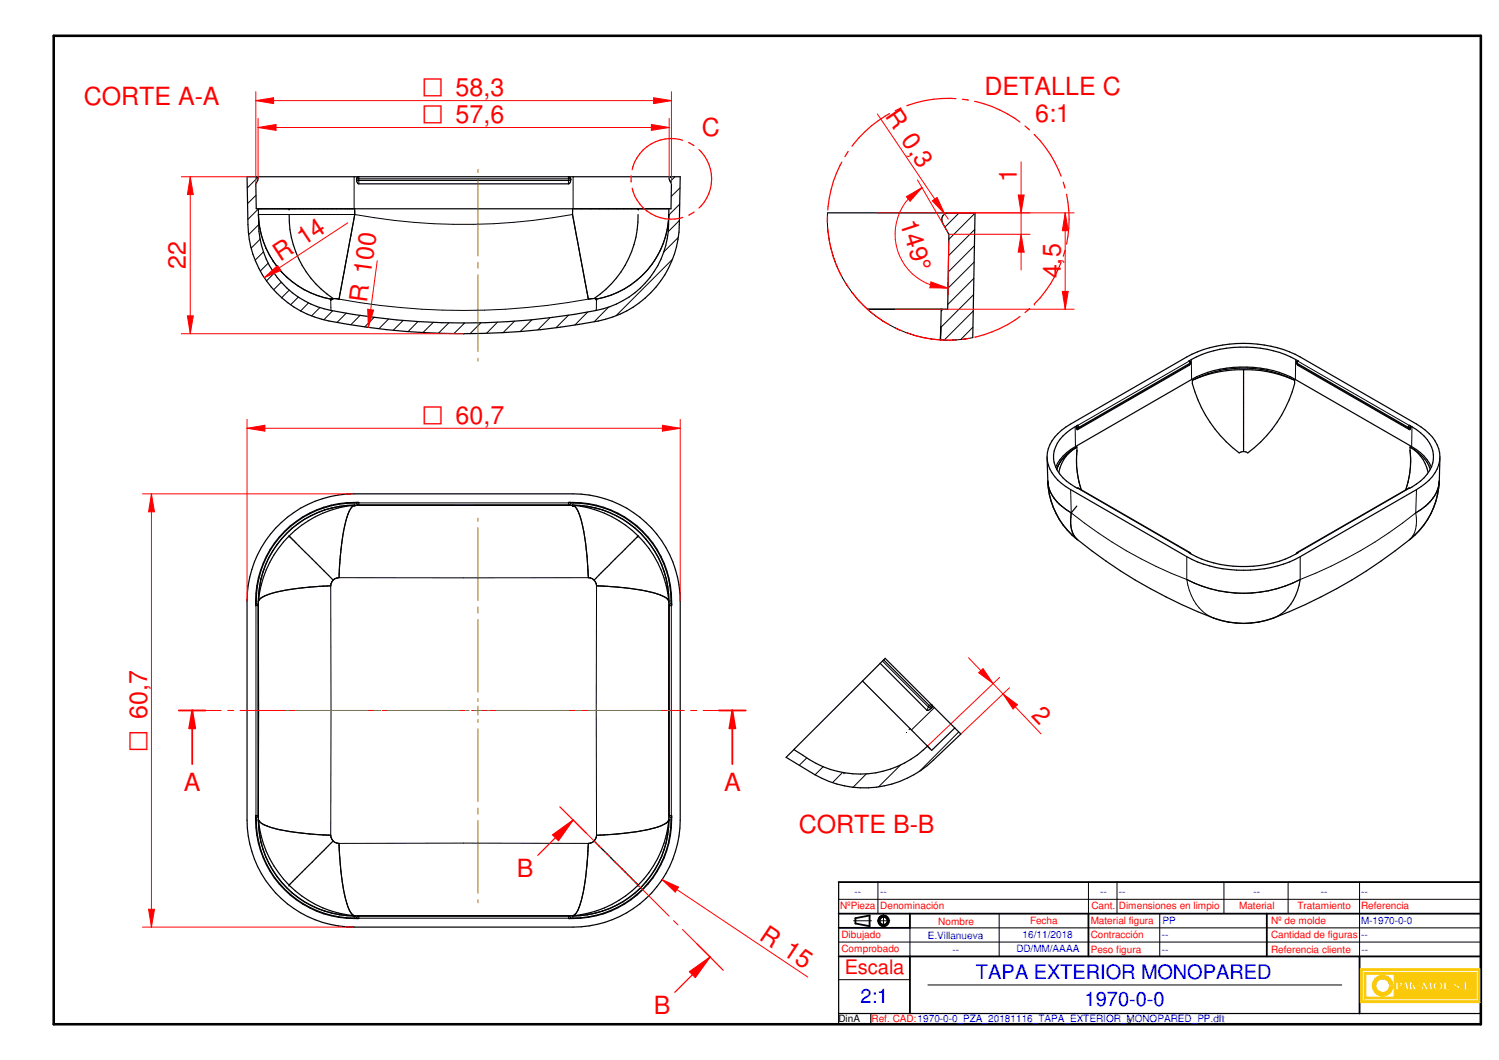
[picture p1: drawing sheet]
<svg xmlns="http://www.w3.org/2000/svg" width="420mm" height="297mm" viewBox="0 0 420 297" stroke-linecap="round" stroke-linejoin="round" font-family="sans-serif">
<path d="M15.1 10h400v277h-400z" fill="none" stroke="#000" stroke-width=".72"/>
<g fill="none" stroke="#000" stroke-width=".51">
<path d="M235.1 256h180M239.8 257.3v1.5M243.7 256.5v3M355.1 256v12M235.1 268h180M235.1 260h19.9M381.1 268v16"/>
<circle cx="247.7" cy="258" r="1.51"/>
<circle cx="247.7" cy="258.1" r="1.12"/>
</g>
<path d="M235.1 247.2v39.8h180v-39.8M235.1 284h180M244.1 284v3" fill="none" stroke="#000" stroke-width=".34"/>
<g fill="none" stroke="#000" stroke-width=".28">
<path d="M235.1 252h180M239.3 258h5M245.9 258h3.5M246.1 247.2v8.8M247.6 256.3v3.5M280.1 256v12M313.1 247.2v8.8M325.1 256v12M343.1 247.2v8.8M361 247.2v8.8M381.1 247.2v20.8M235.1 274.5h19.9"/>
<path d="M235.1 264h180M255 260v8M260.1 276h116"/>
</g>
<g fill="#faca0a">
<path d="M381.3 271.5v9.5h33.5v-9.5zM381.8 272h32.5v8.5h-32.5z" fill-rule="evenodd"/>
<path d="M382.3 272.5v7.5h31.5v-7.5zM409.2 277.1a.3 .3 0 0 1 .6 0 .3 .3 0 0 1-.6 0zM410.4 275.2h.6v2h.9v.2h-1.5zM412.1 277.1a.3 .3 0 0 1 .6 0 .3 .3 0 0 1-.6 0zM382.9 273h7.9v6.4h-7.9zM391.2 275.2h1.3a.67 .67 0 0 1 .5 .8 .67 .67 0 0 1-.8 .5h-.3v.9h-.7zM393.7 275.2h.6l.6 2.2h-.7l-.1-.5h-.7l-.1 .5h-.2zM395.1 275.2h.7v.9l.7-.9h.3l-.5 .6 .8 1.6h-.7l-.6-1v1h-.7zM397.2 276.1h.8v.3h-.8zM398.9 275.2h.3l.8 1.4 .8-1.4h.4l.3 2.2h-.7l-.1-1.4-.7 1.4h-.3l-.7-1.3-.1 1.3h-.5zM402 275.5a1.32 1.32 0 0 1 1.8-.2 1.32 1.32 0 0 1 .3 1.8 1.32 1.32 0 0 1-1.8 .2 1.32 1.32 0 0 1-.3-1.8zM404.7 275.2h.6v2h.9v.2h-1.5zM407.6 275.4a.77 .77 0 0 1 .8-.3 .77 .77 0 0 1 .6 .7h-.3a.4 .4 0 0 0-.3-.5 .4 .4 0 0 0-.5 .4l.4 .2a.79 .79 0 0 1 .7 .8 .79 .79 0 0 1-.8 .8 .79 .79 0 0 1-.8-.9h.3v.4a.37 .37 0 0 0 .6 .2 .37 .37 0 0 0 .1-.5 .95 .95 0 0 1-.8-1.3z" fill-rule="evenodd"/>
</g>
<g fill="none" stroke="#faca0a" stroke-width=".28">
<path d="M391.2 275.2h1.3a.63 .63 0 0 1 .6 .5 .63 .63 0 0 1-.5 .7l-.7 .1v.9h-.7zM393.7 275.2h.6l.6 2.2h-.7l-.1-.5h-.7l-.1 .5h-.2zM395.1 275.2h.7v.9l.7-.9h.3l-.5 .6 .8 1.6h-.7l-.6-1v1h-.7zM398.9 275.2h.3l.8 1.4 .8-1.4h.4l.3 2.2h-.7l-.1-1.4-.7 1.4h-.3l-.7-1.3-.1 1.3h-.5zM402 275.5a1.32 1.32 0 0 1 1.8-.2 1.32 1.32 0 0 1 .3 1.8 1.32 1.32 0 0 1-1.8 .2 1.32 1.32 0 0 1-.3-1.8zM407.7 276.8h.1M408.2 277.2l-.5-.2v-.4h-.3a.82 .82 0 0 0 .5 .8 .82 .82 0 0 0 .9-.2M408.2 277.2h.1M408.2 275.1a.79 .79 0 0 0-.7 .9 .79 .79 0 0 0 .9 .7l.2 .2M408.3 275.1h.1M408.3 275.1l.5 .2 .2 .4M408.3 275.9h.1"/>
<path d="M408.3 275.9a.74 .74 0 0 1 .7 .5 .74 .74 0 0 1-.2 .8M408.6 276.9h.1M408.6 276.9l-.4 .3M408.8 277.2h.1M409 275.8h.1M409 275.8h-.3a.4 .4 0 0 0-.3-.5 .4 .4 0 0 0-.5 .4l.4 .2"/>
</g>
<path d="M385.6 274.1a2.95 2.95 0 0 1 3-.6 2.95 2.95 0 0 1 1.9 2.6h-1a1.91 1.91 0 0 0-2.9-1.5 1.91 1.91 0 0 0 0 3.2 1.91 1.91 0 0 0 2.9-1.4h1a2.91 2.91 0 0 1-4.2 2.4 2.91 2.91 0 0 1-.7-4.7z" fill-rule="evenodd" fill="#faca0a"/>
<path d="M385.3 274.3a2.93 2.93 0 0 1 3.2-.8 2.93 2.93 0 0 1 2 2.6h-1a1.91 1.91 0 0 0-2.9-1.5 1.91 1.91 0 0 0 0 3.2 1.91 1.91 0 0 0 2.9-1.4h1a2.91 2.91 0 0 1-4 2.5 2.91 2.91 0 0 1-1.2-4.6z" fill="none" stroke="#faca0a" stroke-width=".28"/>
<path d="M391.9 275.4a.45 .45 0 0 1 .5 .4 .45 .45 0 0 1-.5 .5z" fill-rule="evenodd" fill="#faca0a"/>
<path d="M391.9 275.4l.4 .1 .1 .3-.1 .3-.3 .2z" fill="none" stroke="#faca0a" stroke-width=".28"/>
<path d="M393.8 275.7l.3 1h-.6z" fill="#faca0a"/>
<path d="M393.8 275.7l.3 1h-.6z" fill="none" stroke="#faca0a" stroke-width=".28"/>
<path d="M402.6 275.6a.82 .82 0 0 1 1.1 .1 .82 .82 0 0 1-.1 1.2 .71 .71 0 0 1-1 .3 .71 .71 0 0 1-.3-1z" fill-rule="evenodd" fill="#faca0a"/>
<g fill="none" stroke="#faca0a" stroke-width=".28">
<path d="M381.3 271.5h33.5v9.5h-33.5zM381.8 272h32.5v8.5h-32.5zM382.3 272.5h31.5v7.5h-31.5zM382.9 273h7.9v6.4h-7.9zM397.2 276.1h.8v.3h-.8zM402.7 275.4a.91 .91 0 0 1 1 .9 .91 .91 0 0 1-.8 .9 1.09 1.09 0 0 1-.2-1.8zM404.7 275.2h.6v2h.9v.2h-1.5zM410.4 275.2h.6v2h.9v.2h-1.5z"/>
<circle cx="409.5" cy="277.1" r=".3"/>
<circle cx="412.5" cy="277.1" r=".3"/>
</g>
<path d="M235.1 247.2h180M239.8 258.8l3.9 .7M243.7 256.5l-3.9 .8M255 256v4M305.1 256v12M255 268v16" fill="none" stroke="#000" stroke-width=".51"/>
<g fill="none" stroke="#000" stroke-width=".28">
<path d="M99.3 140.8v.2M99.3 141.6a5.1 5.1 0 0 0-2.2 3.6 69.3 69.3 0 0 0-2.1 16.7M99.4 141.6h61.1M99.9 140.9h60.1M100.6 140.8v.7M159.3 140.8v.7M160.6 141.6a5.1 5.1 0 0 1 2.2 3.6 71.5 71.5 0 0 1 2.1 16.7M160.6 140.8v.2M71.7 168.4h.1M71.7 169.7h.6M71.7 169.1v60M72.4 168.6v61"/>
<path d="M92.7 164.2v69.9M92.7 164.2a59.3 59.3 0 0 0-18.5 2.8 2.87 2.87 0 0 0-1.7 1.4M95 161.9a2.31 2.31 0 0 0-2.3 2.3M95 161.9h69.9M164.9 161.9a2.31 2.31 0 0 1 2.3 2.3M167.2 164.2v69.9M167.2 164.2a61.4 61.4 0 0 1 18.3 2.7 3.2 3.2 0 0 1 1.9 1.5M187.5 168.6v61M187.6 169.7h.6M188.1 168.4h.1M188.2 169.1v60M71.7 229.8h.1"/>
<path d="M71.7 228.5h.6M72.5 229.8a5.3 5.3 0 0 0 3.6 2.1 72.8 72.8 0 0 0 16.6 2.2M92.7 234.1a2.31 2.31 0 0 0 2.3 2.2M95 236.3h69.9M95 236.3a59.8 59.8 0 0 0 2.7 18.3l.8 1.3 .7 .6M164.9 236.3a62 62 0 0 1-2.6 18.1l-.7 1.4-.7 .7M167.2 234.1a2.31 2.31 0 0 1-2.3 2.2M187.4 230l-.3 .3a15.4 15.4 0 0 1-7.6 2.6l-4.8 .7-7.5 .5M187.6 228.5h.6M188.1 229.8h.1M99.3 257.3v.1M99.4 256.6h61.1"/>
<path d="M99.9 257.3h60.1M100.6 256.7v.7M159.3 256.7v.7M160.6 257.3v.1M305.1 247.2v8.8M255 260h160.1"/>
</g>
<g fill="none" stroke="#000" stroke-width=".34">
<path d="M77.2 148a30.3 30.3 0 0 1 22.1-9.6h61.3a30.1 30.1 0 0 1 30.1 30v61.4a29.9 29.9 0 0 1-30.1 30h-61.3a30 30 0 0 1-30.1-30v-61.4a30 30 0 0 1 8-20.4zM81.1 150.2l12.3 12.4M99.3 141.6a4.6 4.6 0 0 0-2.1 3.4 75 75 0 0 0-2.2 16.9l-1.2 .3-.4 .4M99.4 141.6a27 27 0 0 0-27 27M99.4 141.6h61.1M99.4 141.6a29.8 29.8 0 0 0-27 27M99.9 140.8a.62 .62 0 0 0 .7 .7M100 141a27.4 27.4 0 0 0-28.2 28.1M100.6 140.8a27.7 27.7 0 0 0-28.9 28.9M159.3 140.8a27.7 27.7 0 0 1 28.9 28.9M159.9 141a27.4 27.4 0 0 1 28.2 28.1M160 140.8a.62 .62 0 0 1-.7 .7"/>
<path d="M160.5 141.6a27 27 0 0 1 27 27M160.5 141.6a29.8 29.8 0 0 1 27 27M160.7 141.6l.4 .3a13.7 13.7 0 0 1 2.5 7l.9 6.9 .4 6.1 1.2 .3 .4 .4M178.8 150.2l-12.3 12.4M71.7 169.1l.6 .3v.3v58.8v.3l-.6 .3M72.4 168.6v61.1M93.4 162.6l-.6 1-.1 .6a59.8 59.8 0 0 0-18.2 2.7l-1.4 .7-.6 .8M166.5 162.6l.6 1 .1 .6 2.1 .1a63 63 0 0 1 15.8 2.4l1.5 .7 .8 1M187.5 168.6v61.1M188.2 169.1l-.3 .1-.3 .5v58.8l.3 .5 .3 .1M71.7 228.5a27.7 27.7 0 0 0 28.9 28.9M71.8 229.1a27.4 27.4 0 0 0 28.2 28.2"/>
<path d="M72.4 229.7a27 27 0 0 0 27 27M72.4 229.7a29.8 29.8 0 0 0 27 27M72.5 229.8l.9 1a31.5 31.5 0 0 0 11.4 2.7l7.9 .6 .1 .6 .6 1M93.4 235.7l-12.3 12.2M93.4 235.7l.4 .4 1.2 .2 .1 1.7a56.7 56.7 0 0 0 2.8 17l1.1 1.5M166.5 235.7l12.3 12.3M166.5 235.7l-.4 .4-1.2 .2-.3 5.1a50.6 50.6 0 0 1-2.6 13.7 2.46 2.46 0 0 1-1.4 1.5M187.4 229.9l-.1 .1a7.6 7.6 0 0 1-4.6 2.2 86.6 86.6 0 0 1-15.5 1.9l-.1 .6-.6 1M187.4 229.8v.1M187.5 229.7a27 27 0 0 1-27 27M187.5 229.7a29.8 29.8 0 0 1-27 27M188.1 229.1a27.4 27.4 0 0 1-28.2 28.2"/>
<path d="M188.2 228.5a27.7 27.7 0 0 1-28.9 28.9M99.1 256.5h.1M99.4 256.7h61.1M100.6 256.7a.61 .61 0 0 0-.7 .7M159.3 256.7a.61 .61 0 0 1 .7 .7"/>
</g>
<g fill="#000">
<circle cx="81" cy="150.2" r=".17"/>
<circle cx="99.4" cy="141.6" r=".17"/>
<circle cx="160.5" cy="141.6" r=".17"/>
<circle cx="160.6" cy="141.6" r=".17"/>
<circle cx="160.7" cy="141.6" r=".17"/>
<circle cx="178.9" cy="150.2" r=".17"/>
<circle cx="72.4" cy="168.6" r=".17"/>
<circle cx="187.5" cy="168.6" r=".17"/>
<circle cx="72.4" cy="229.7" r=".17"/>
<circle cx="72.5" cy="229.8" r=".17"/>
<circle cx="187.4" cy="229.9" r=".17"/>
<circle cx="187.5" cy="229.7" r=".17"/>
<circle cx="81" cy="248" r=".17"/>
<circle cx="99" cy="256.5" r=".17"/>
<circle cx="99.4" cy="256.6" r=".17"/>
<circle cx="160.5" cy="256.6" r=".17"/>
<circle cx="178.8" cy="247.9" r=".17"/>
<circle cx="178.9" cy="248" r=".17"/>
</g>
<g fill="none" stroke="#f00" stroke-width=".28">
<path d="M53.9 199.1h8.1M63.8 199.1h1.7M67.3 199.1h16.3M85.5 199.1h1.7M88.9 199.1h16.4M107.1 199.1h1.7M110.6 199.1h16.3M128.7 199.1h1.7M132.2 199.1h16.3M150.3 199.1h1.8M153.8 199.1h16.4M171.9 199.1h1.8"/>
<path d="M175.5 199.1h16.3M193.6 199.1h1.7M197.1 199.1h8.2"/>
</g>
<path d="M57.6 199.1h-3.7v15M201.5 199.1h3.8" fill="none" stroke="#f00" stroke-width=".51"/>
<path d="M53.9 199.1l.8 5h-1.7z" fill="#f00"/>
<path d="M53.9 199.1l.8 5h-1.7zM205.3 199.1v15" fill="none" stroke="#f00" stroke-width=".51"/>
<path d="M205.3 199.1l.8 5h-1.6z" fill="#f00"/>
<path d="M50.1 199.1h3.8M205.3 199.1l.8 5h-1.6zM205.3 199.1h3.7" fill="none" stroke="#f00" stroke-width=".51"/>
<g fill="none" stroke="#000" stroke-width=".28">
<path d="M71.7 54.7l-2.3 2.4M72.2 49.7l-2.9 3M72.4 58.5l-2.9 3M99.3 49.5v9M99.4 58.5v1.6M99.9 50.3l.7 .3h58.7l.7-.3M100.6 49.5v2M159.3 49.5v2M160.6 49.5v9M189.2 49.5l-1.4 1.4M190.5 57.2l-3 3M190.6 52.6l-2.4 2.4"/>
<path d="M72.5 62.9l-2.8 2.8M72.9 67l-2.5 2.5M73.9 70.6l-2.4 2.3M75.2 73.7l-2.2 2.2M76.9 76.5l-2.2 2.2M78.8 79.1l-2.1 2.1M99.4 60.1a169.3 169.3 0 0 0 61.1 0l4.4 23.7M99.4 60.1h-27a24.8 24.8 0 0 0 20.3 23.7l.1 3.2M99.4 60.1l-4.4 23.7M187.5 60.1a24.8 24.8 0 0 1-20.3 23.7M188.5 72.7l-15.8 15.8M190.1 66.5l-4.1 4.2"/>
<path d="M190.4 61.8l-3.1 3.1M81.1 81.3l-2.2 2.1M83.6 83.2l-2.1 2.2M86.5 84.9l-2.2 2.2M89.7 86.2l-2.4 2.3M92.8 83.7l2.2 .1M93.2 87.1l-2.4 2.5M95 83.8a195.8 195.8 0 0 0 71.1-.1l1.1 .1M97.1 87.8l-2.6 2.5M101 88.3l-2.7 2.7M104.9 88.9l-2.7 2.7M108.9 89.4l-2.7 2.7"/>
<path d="M113 89.8l-2.8 2.7M117.2 90.1l-2.8 2.8M121.4 90.3l-2.8 2.9M125.8 90.5l-2.9 2.9M130.2 90.5l-3 3M134.8 90.5l-3.1 3M139.4 90.3l-3.1 3.1M144.2 90l-3.2 3.2M149.1 89.6l-3.3 3.3M154.2 89l-3.4 3.4M159.4 88.3l-3.5 3.5M164.8 87.4l-3.7 3.7"/>
<path d="M167.2 83.8l-.1 3.2M170.6 86.1l-4.1 4.1M301.4 119.6v5.5M302.1 119.2l-.4 .6 .6 .2M302.1 119.2l.3 .3-.1 .5M333.3 101.2l.2 .4v.4M333.3 101.2l-31.2 18M333.5 101.2h-.2M333.5 102l-31.2 18M333.5 102l-.3 .4M333.6 101.9l-.1 .1M333.9 100.8l.1 5.5"/>
<path d="M363.2 100.8l-.1 5.5M363.5 101.9l.1 .1M363.6 102l31.1 18M363.6 102l.2 .4M363.6 101.2h.2M363.8 101.2l31.2 18M363.8 101.2l-.3 .4 .1 .4M363.9 101.2h-.1M395 119.2l.3 .6-.6 .2M395 119.2l-.3 .3v.5M395.8 119.6l-.1 5.5M293.7 134.8a10.5 10.5 0 0 0 5.1 8l1.5 .9"/>
<path d="M300.1 137.2l.2 6.5M301.9 126.2a24.3 24.3 0 0 0 1.2 11M301.9 136.8h.2M302.1 136.8h.2M302.1 136.8l31.2 18.1M302.3 120l-.3 .4M394.7 120l.3 .4M394.8 136.8h.2M395 136.8l-31.2 18.1M395.2 136.8h-.2M395.2 126.2a24.3 24.3 0 0 1-1.2 11M395.3 125.3v.2"/>
<path d="M397 137.2l-.2 6.5M403.4 134.8a10.2 10.2 0 0 1-5.1 8l-1.5 .9M300.3 143.7a118.1 118.1 0 0 0 32.3 18.7M300.3 143.7a7.8 7.8 0 0 0 1.9 7.6M332.6 156v6.4M333.3 154.9l.1 .1M333.5 154.8l-.2 .1M363.6 154.8l.2 .1M363.8 154.9h.1M363.8 154.9l-.2 .1M364.4 156v6.4M396.8 143.7a121 121 0 0 1-32.4 18.7"/>
<path d="M396.8 143.7a7.7 7.7 0 0 1-1.8 7.6M332.6 162.4a34.4 34.4 0 0 0 31.8 0M332.6 162.4a13 13 0 0 0 7.6 10.8"/>
</g>
<g fill="none" stroke="#000" stroke-width=".34">
<path d="M69.2 49.5h121.5l-.3 13.4a28 28 0 0 1-22.7 27.1 199.5 199.5 0 0 1-77.5-.5 27.9 27.9 0 0 1-20.7-26.6zM71.7 49.5l.6 .3v.3l-.6 1.4 .1 7h116.3l.1-7-.6-1.4 .1-.3 .5-.3M72.4 58.5a30.1 30.1 0 0 0 2.2 14.1 25 25 0 0 0 18.2 14.4 196.2 196.2 0 0 0 76.3-.5 24.9 24.9 0 0 0 18.3-23.6l.1-4.4M99.4 58.5v1.6l-4.4 23.7-1.6-.1M99.9 50.1h60M100.6 49.5l-.4 .1-.3 .5M159.3 49.5a1.09 1.09 0 0 1 .7 1 1.09 1.09 0 0 1-.7 1h-58.7a1.19 1.19 0 0 1-.7-1.4M160.5 58.5v1.6l4.4 23.7 1.6-.1M72.4 60.1a24.8 24.8 0 0 0 20.3 23.7M81.1 60.1a27.6 27.6 0 0 0 12.3 23.6M178.8 60.1a27.7 27.7 0 0 1-12.3 23.6M187.5 60.2a24.7 24.7 0 0 1-20.3 23.6"/>
<path d="M93.2 83.7h.2M129.9 93.5h.1M166.5 83.7h.5M333.4 101.1l-.2 .1a32 32 0 0 1 30.7 0l-.3-.1M333.5 101.2l.2 .4M333.6 101.9l-.4 .5-31.3 18-.2-.7 .3-.5a11.6 11.6 0 0 0-6.7 8.3 9.3 9.3 0 0 0 4.7 8.1l2 1.3M333.7 101.6l-31.3 18.2h-.6M333.7 101.6l-.1 .3M334.2 106.6v.9a36.1 36.1 0 0 0 13.1 19.4l1.3-.4M334.2 106.6a31.8 31.8 0 0 1 28.7 0M348.6 103.6a33.2 33.2 0 0 0-14.4 3M348.6 103.6v22.9"/>
<path d="M348.6 103.6a32.9 32.9 0 0 1 14.3 3M362.9 106.6v.9a35.5 35.5 0 0 1-13.2 19.4l-1.1-.4M363.4 101.6l31.3 18.2h.6M363.4 101.6l.1 .3M363.5 101.9l.3 .5 31.4 18 .2-.7-.4-.5a12.2 12.2 0 0 1 6.6 7.2 8.3 8.3 0 0 1-3.4 8.4l-3.2 2.1M363.6 101.2l-.2 .4M293.5 128.3l.2 6.5M293.7 135l.2 1.9M293.7 134.8a20.8 20.8 0 0 0 2.4 9.2M293.7 134.8a10.2 10.2 0 0 0 5.1 8l1.5 .9M294.1 138.6a22.3 22.3 0 0 0 3.9 8.6M295.9 130.9a12.4 12.4 0 0 1 5.5-5.8l32.6-18.8a32.1 32.1 0 0 1 29.1 0l32.6 18.8a12 12 0 0 1 5.5 5.8"/>
<path d="M296.5 121.5l1-.9 2.6-1.8 32.5-18.8a35.1 35.1 0 0 1 31.8 0l32.6 18.8a11.3 11.3 0 0 1 6.6 9.2 10.5 10.5 0 0 1-5.3 8.4l-33.9 19.6a35.1 35.1 0 0 1-31.8 0l-32.5-18.8a11.5 11.5 0 0 1-6.6-9.2 9.2 9.2 0 0 1 3-6.5zM297.1 129.6l-.9 2M297.1 129.5l-.9 2M301.8 125.3a13.2 13.2 0 0 0-4.7 4.2M301.8 125.3a12.9 12.9 0 0 0-4.7 4.3M301.8 125.3a10.3 10.3 0 0 0-5 7.1M301.8 125.3l.1 .9a26.5 26.5 0 0 0 1.2 11M301.9 136.8h.4l31.2 18 .2 .4M395.2 136.8h-.4l-31.2 18-.2 .4M395.3 125.3a12.1 12.1 0 0 1 5.6 6.2M395.3 125.3l-.1 .9a24.8 24.8 0 0 1-1.2 11.1M395.3 125.3a11 11 0 0 1 5 7.1"/>
<path d="M403.4 135.3a21.8 21.8 0 0 1-6.9 14.7M403.4 134.8a21.7 21.7 0 0 1-6.8 15.1M403.4 134.8a10.5 10.5 0 0 1-5.1 8l-1.5 .9M403.6 128.3l-.2 6.5M296.9 145.5a22.8 22.8 0 0 0 5 5.7M300.3 143.7a8 8 0 0 0 1.7 7.6M301.8 141.8l-1.5 1.9M302.2 151.3a137.3 137.3 0 0 0 40.1 22.6 24 24 0 0 0 14.6-.7M333.2 154.9a32 32 0 0 0 30.7 0M395 151.3a139.9 139.9 0 0 1-38.1 21.9M396.6 149.9l-1.5 1.3M332.6 162.4a34.7 34.7 0 0 0 31.8 0 13 13 0 0 1-7.5 10.8"/>
</g>
<g fill="#000">
<circle cx="81" cy="58.5" r=".17"/>
<circle cx="160" cy="50.1" r=".17"/>
<circle cx="178.9" cy="58.5" r=".17"/>
<circle cx="92.7" cy="83.7" r=".17"/>
<circle cx="92.7" cy="83.8" r=".17"/>
<circle cx="92.8" cy="83.7" r=".17"/>
<circle cx="92.9" cy="83.7" r=".17"/>
<circle cx="93" cy="83.7" r=".17"/>
<circle cx="93.1" cy="83.7" r=".17"/>
<circle cx="93.2" cy="83.7" r=".17"/>
<circle cx="93.3" cy="83.7" r=".17"/>
<circle cx="167" cy="83.7" r=".17"/>
<circle cx="167.1" cy="83.7" r=".17"/>
<circle cx="167.2" cy="83.7" r=".17"/>
<circle cx="167.2" cy="83.8" r=".17"/>
<circle cx="333.5" cy="101.2" r=".17"/>
<circle cx="333.7" cy="101.6" r=".17"/>
<circle cx="348.6" cy="103.6" r=".17"/>
<circle cx="363.6" cy="101.1" r=".17"/>
</g>
<g fill="none" stroke="#808000" stroke-width=".28">
<path d="M134 145.2v.9M134 147.9v20.4M134 170.1v1.7M134 173.6v20.4M80.1 199.1h.9M82.8 199.1h20.4M104.9 199.1h1.8M108.4 199.1h20.5M130.6 199.1h.9M132.7 199.1h2.5M134 195.8v.8M134 197.9v2.5"/>
<path d="M136.5 199.1h.8M139.1 199.1h20.4M161.3 199.1h1.7M164.8 199.1h20.4M187 199.1h.9M134 201.6v.8M134 204.2v20.4M134 226.4v1.7M134 229.9v20.4M134 252.1v.9"/>
</g>
<path d="M69.2 117.5v50.9M190.7 117.5v50.9M69.2 120l5-.8v1.6z" fill="none" stroke="#f00" stroke-width=".28"/>
<path d="M69.2 120l5-.8v1.6z" fill="#f00"/>
<path d="M185.7 119.2l5 .8-5 .8z" fill="none" stroke="#f00" stroke-width=".28"/>
<path d="M185.7 119.2l5 .8-5 .8z" fill="#f00"/>
<path d="M40 138.4h59.3M42.4 138.4l.9 5h-1.7zM69.2 120h121.5M40 259.8h59.3" fill="none" stroke="#f00" stroke-width=".28"/>
<path d="M42.4 138.4l.9 5h-1.7z" fill="#f00"/>
<path d="M41.6 254.8h1.7l-.9 5z" fill="none" stroke="#f00" stroke-width=".28"/>
<path d="M41.6 254.8h1.7l-.9 5z" fill="#f00"/>
<path d="M42.4 138.4v121.4M185.6 246.5l40.8 27.3M185.6 246.5l4.6 2.1-.9 1.4z" fill="none" stroke="#f00" stroke-width=".28"/>
<path d="M185.6 246.5l4.6 2.1-.9 1.4z" fill="#f00"/>
<path d="M134 47.5v.8M134 50.1v21.6M134 73.5v1.7M134 77v21.6M134 100.4v.8" fill="none" stroke="#808000" stroke-width=".28"/>
<path d="M50.8 49.5h20.9M53.3 49.5l.9 5h-1.7zM50.8 93.5h79.2" fill="none" stroke="#f00" stroke-width=".28"/>
<path d="M53.3 49.5l.9 5h-1.7z" fill="#f00"/>
<path d="M52.5 88.5h1.7l-.9 5z" fill="none" stroke="#f00" stroke-width=".28"/>
<path d="M52.5 88.5h1.7l-.9 5z" fill="#f00"/>
<path d="M72.3 33.2v16.9M72.3 35.7l5.1-.8v1.6zM187.6 33.2v16.9M53.3 49.5v44" fill="none" stroke="#f00" stroke-width=".28"/>
<path d="M72.3 35.7l5.1-.8v1.6z" fill="#f00"/>
<path d="M182.6 34.9l5 .8-5 .8z" fill="none" stroke="#f00" stroke-width=".28"/>
<path d="M182.6 34.9l5 .8-5 .8z" fill="#f00"/>
<path d="M71.7 25.7v25.8M71.7 28.2l5-.8v1.6zM72.3 35.7h115.3M188.2 25.7v25.8" fill="none" stroke="#f00" stroke-width=".28"/>
<path d="M71.7 28.2l5-.8v1.6z" fill="#f00"/>
<path d="M183.2 27.4l5 .8-5 .8z" fill="none" stroke="#f00" stroke-width=".28"/>
<path d="M183.2 27.4l5 .8-5 .8z" fill="#f00"/>
<path d="M71.7 28.2h116.5M74.1 77.8l3.7-3.4 .9 1.4zM97.5 62.4l-23.4 15.4" fill="none" stroke="#f00" stroke-width=".28"/>
<path d="M74.1 77.8l3.7-3.4 .9 1.4z" fill="#f00"/>
<path d="M105.7 73.1l-2.5 18.6M103.1 86.7l1.6 .2-1.5 4.8z" fill="none" stroke="#f00" stroke-width=".28"/>
<path d="M103.1 86.7l1.6 .2-1.5 4.8z" fill="#f00"/>
<path d="M160.6 229.8l7.7 7.7M169.6 238.8l1.2 1.2M172.1 241.3l15.4 15.4M188.8 258l1.2 1.2M191.3 260.4l7.7 7.8" fill="none" stroke="#f00" stroke-width=".28"/>
<path d="M164.4 233.5l-3.8-3.7-9.9 9.9M195.3 264.5l3.7 3.7" fill="none" stroke="#f00" stroke-width=".34"/>
<path d="M154.9 233.9l5.7-4.1-4.1 5.8z" fill="#f00"/>
<path d="M154.9 233.9l5.7-4.1-4.1 5.8zM199 268.2l-9.9 9.9" fill="none" stroke="#f00" stroke-width=".34"/>
<path d="M193.2 272.3l5.8-4.1-4.1 5.7z" fill="#f00"/>
<path d="M156.9 226.1l3.7 3.7M193.2 272.3l5.8-4.1-4.1 5.7zM199 268.2l3.7 3.7" fill="none" stroke="#f00" stroke-width=".34"/>
<path d="M238.7 193.9l9.4-9.4 13.8 13.8M241.8 190.8l13.3 13.4M246.7 185.9l13.1 13.2a1.42 1.42 0 0 0 1.5-1.4M247.7 184.9l13.4 13.4M220.3 212.2l2.2-2.1a43.3 43.3 0 0 0 10.2 5.5 26.9 26.9 0 0 0 27.3-6.5l1.1 1.2 6.5-6.3 1.7 1.7-7.7 7.4a27.9 27.9 0 0 1-33.9 3.6zM222.7 209.9l-.2 .2" fill="none" stroke="#000" stroke-width=".34"/>
<g fill="none" stroke="#000" stroke-width=".28">
<path d="M247.3 185.3l12.9 12.8M260.2 198.1l.3-.4 .5-.2 .3 .3-.2 .5M260.2 198.1l-.4 1M260.2 198.1l.5 .3 .4-.1M261.1 198.3v.1M261.9 198.3l-6.4 6.3M226.1 212.4l-2.1 2.1M230.7 214.8l-2.2 2.3M236.2 216.5l-2.9 2.8M242.9 216.8l-3.8 3.8M252.4 214.4l-6.1 6.1M255.1 204.2l-.3 .3"/>
<path d="M268.7 205.1l-10.9 11"/>
</g>
<circle cx="236.5" cy="216.5" r=".17" fill="#000"/>
<path d="M274.3 188.5l1.2-1.1 2.9 4.2zM280.2 189.8l-20.2 19.3M282.9 192.7l-13.6 13" fill="none" stroke="#f00" stroke-width=".28"/>
<path d="M274.3 188.5l1.2-1.1 2.9 4.2z" fill="#f00"/>
<path d="M281.1 194.4l4.1 3.1-1.2 1.2z" fill="none" stroke="#f00" stroke-width=".28"/>
<path d="M281.1 194.4l4.1 3.1-1.2 1.2z" fill="#f00"/>
<path d="M271.5 184.3l20.3 21.4" fill="none" stroke="#f00" stroke-width=".28"/>
<path d="M191.3 39.3a11.2 11.2 0 0 0-14.1 8.2M193 40l1.5 .8M176.9 49.3v1.7M177.2 52.7a11.2 11.2 0 0 0 14.2 8.2M194.6 59.4l-1.5 .9M195.9 41.9a11.2 11.2 0 0 1 0 16.4M297.4 73.5a32 32 0 0 1-7.5 11.7M298.5 70.1l-.5 1.7M299.7 61.4l-.1 2.4-.7 4.6" fill="none" stroke="#f00" stroke-width=".34"/>
<path d="M231.9 59.6a33.9 33.9 0 0 0 40.8 35M268.8 59.6l-4 4.1M273.3 59.7l-7.3 7.4M273 78l-7.4 7.3M273 73.4l-7.3 7.4M273.1 68.9l-7.3 7.3M273.2 64.3l-7.3 7.3M263.7 91.4l-.1 3.8M264.3 86.7l-.5 .5M272.7 91.7l-3.4 3.4M272.8 87.2l-8.1 8.1M272.9 82.6l-9.2 9.1" fill="none" stroke="#000" stroke-width=".28"/>
<path d="M232 59.6h41.3l-.6 35M265.8 59.6a1.94 1.94 0 0 0-1.7 1.2 1.94 1.94 0 0 0 .3 2.1l1.6 2.8-.4 21h-22.4M263.7 91.6l-.2 3.6M263.8 86.7l-.2 8.5" fill="none" stroke="#000" stroke-width=".34"/>
<circle cx="289.9" cy="85.2" r=".17" fill="#f00"/>
<g fill="none" stroke="#f00" stroke-width=".34">
<path d="M249.3 31.8a32.8 32.8 0 0 0-10.5 9.2M252.4 30.3l-1.5 .7M236 45.4a32.2 32.2 0 0 0-4 13.4M237.7 42.4l-.9 1.5M231.9 60.6v1.7M232 64.1a34.5 34.5 0 0 0 4 13.4M236.8 79l1 1.5M238.8 82a33.5 33.5 0 0 0 10.6 9.1M250.9 91.9l1.6 .7M254.2 93.3a33 33 0 0 0 13.8 1.9M271.5 94.8l-1.7 .3M285.9 88.7a33.9 33.9 0 0 1-12.7 5.8"/>
<path d="M288.6 86.4l-1.3 1.2"/>
</g>
<circle cx="252.4" cy="30.3" r=".17" fill="#f00"/>
<path d="M268 27.6a33 33 0 0 0-13.8 2M269.7 27.8l1.7 .3M273.2 28.4a31.9 31.9 0 0 1 12.7 5.8M287.3 35.3l1.3 1.1M289.9 37.6v.1a32.3 32.3 0 0 1 7.5 11.7M298 51.1l.5 1.6M298.9 54.4l.7 4.7 .1 2.3" fill="none" stroke="#f00" stroke-width=".34"/>
<path d="M265.8 59.6h22.9M285.4 54.7h1.7l-.9 4.9zM266 65.7h22.7" fill="none" stroke="#f00" stroke-width=".28"/>
<path d="M285.4 54.7h1.7l-.9 4.9z" fill="#f00"/>
<path d="M286.2 65.7l.9 5h-1.7z" fill="none" stroke="#f00" stroke-width=".28"/>
<path d="M286.2 65.7l.9 5h-1.7z" fill="#f00"/>
<path d="M245.9 31.9l19.9 29.5M261.3 56.3l1.4-1 2.1 4.6zM286.2 45.4v30.2" fill="none" stroke="#f00" stroke-width=".28"/>
<path d="M261.3 56.3l1.4-1 2.1 4.6z" fill="#f00"/>
<path d="M254 55.1l4.4-2.5-3.3 3.8zM257.2 50.4l8.3 14.5M265.9 67.5l-.2 15.7" fill="none" stroke="#f00" stroke-width=".28"/>
<path d="M254 55.1l4.4-2.5-3.3 3.8z" fill="#f00"/>
<path d="M260.9 79l4.8 1.7-5.1-.1z" fill="none" stroke="#f00" stroke-width=".28"/>
<path d="M260.9 79l4.8 1.7-5.1-.1z" fill="#f00"/>
<path d="M245.8 59.6h55.3M258.4 52.6a15.1 15.1 0 0 0-7 16.8 15.1 15.1 0 0 0 14.3 11.3M298.6 59.6l.8 5h-1.6zM250.9 86.7h50.2" fill="none" stroke="#f00" stroke-width=".28"/>
<path d="M298.6 59.6l.8 5h-1.6z" fill="#f00"/>
<path d="M297.8 81.7h1.6l-.8 5z" fill="none" stroke="#f00" stroke-width=".28"/>
<path d="M297.8 81.7h1.6l-.8 5z" fill="#f00"/>
<path d="M298.6 59.6v27.1" fill="none" stroke="#f00" stroke-width=".28"/>
<path d="M238.7 193.9l-16 16M261.9 198.3l5.7 5.7M255.1 204.2l4.9 4.9" fill="none" stroke="#000" stroke-width=".34"/>
<g font-size="7.7" fill="#f00">
<text x="118.5" y="27">q 58,3</text>
<text x="118.5" y="34.5">q 57,6</text>
<text x="118.5" y="118.7">q 60,7</text>
<text x="41.2" y="210.5" transform="rotate(-90 41.2 210.5)">q 60,7</text>
</g>
<g font-size="7" fill="#f00">
<text x="23.5" y="29.5">CORTE A-A</text>
<text x="276" y="26.7">DETALLE C</text>
<text x="247.9" y="32.6" transform="rotate(56 247.9 32.6)">R 0,3</text>
<text x="290.1" y="34.2">6:1</text>
<text x="196.8" y="38">C</text>
<text x="285" y="51.1" transform="rotate(-90 285 51.1)">1</text>
<text x="252.2" y="62.5" transform="rotate(72 252.2 62.5)">149°</text>
<text x="52.1" y="75.4" transform="rotate(-90 52.1 75.4)">22</text>
<text x="78.5" y="73.4" transform="rotate(-33 78.5 73.4)">R 14</text>
<text x="297.3" y="78" transform="rotate(-90 297.3 78)">4,5</text>
<text x="102.9" y="85" transform="rotate(-82 102.9 85)">R 100</text>
<text x="288.8" y="200.7" transform="rotate(46 288.8 200.7)">2</text>
<text x="51.6" y="221.6">A</text>
<text x="202.9" y="221.6">A</text>
<text x="223.9" y="233.5">CORTE B-B</text>
<text x="144.9" y="245.7">B</text>
<text x="212.5" y="263" transform="rotate(34 212.5 263)">R 15</text>
<text x="183.2" y="284.1">B</text>
</g>
<text font-size="5.6" fill="#f00" x="236.8" y="273.1">Escala</text>
<g font-size="5.6" fill="#00f">
<text x="273.5" y="274.4">TAPA EXTERIOR MONOPARED</text>
<text x="241.2" y="281.2">2:1</text>
<text x="304" y="282">1970-0-0</text>
</g>
<g font-size="2.8" fill="#00f">
<text x="239.5" y="250.7">--</text>
<text x="246.7" y="250.7">--</text>
<text x="308.3" y="250.7">--</text>
<text x="313.6" y="250.7">--</text>
<text x="351.4" y="250.7">--</text>
<text x="370.2" y="250.7">--</text>
<text x="381.5" y="250.7">--</text>
<text x="260" y="263">E.Villanueva</text>
<text x="286.6" y="262.9">16/11/2018</text>
<text x="325.7" y="262.9">--</text>
<text x="325.8" y="259">PP</text>
<text x="381.5" y="259">M-1970-0-0</text>
<text x="381.5" y="262.9">--</text>
<text x="267" y="267">--</text>
<text x="284.9" y="266.9">DD/MM/AAAA</text>
<text x="325.6" y="267">--</text>
<text x="381.6" y="267.1">--</text>
</g>
<g font-size="2.8" fill="#f00">
<text x="235.4" y="254.8">NºPieza</text>
<text x="246.7" y="254.8">Denominación</text>
<text x="305.9" y="254.8">Cant.</text>
<text x="313.6" y="254.8">Dimensiones en limpio</text>
<text x="347.3" y="254.8">Material</text>
<text x="363.6" y="254.8">Tratamiento</text>
<text x="381.5" y="254.8">Referencia</text>
<text x="235.9" y="262.9">Dibujado</text>
<text x="263" y="259.1">Nombre</text>
<text x="288.7" y="258.8">Fecha</text>
<text x="305.7" y="258.9">Material figura</text>
<text x="305.7" y="262.8">Contracción</text>
<text x="356.3" y="259">Nº de molde</text>
<text x="356.3" y="262.9">Cantidad de figuras</text>
<text x="235.9" y="266.9">Comprobado</text>
<text x="305.7" y="267">Peso figura</text>
<text x="356.3" y="267">Referencia cliente</text>
<text x="244.3" y="286.4">Ref. CAD:1970-0-0_PZA_20181116_TAPA_EXTERIOR_MONOPARED_PP.dft</text>
</g>
<text font-size="2.8" x="235" y="286.5">DinA</text>
<text font-size="1.7" x="316.1" y="286.8">3</text>
</svg>
